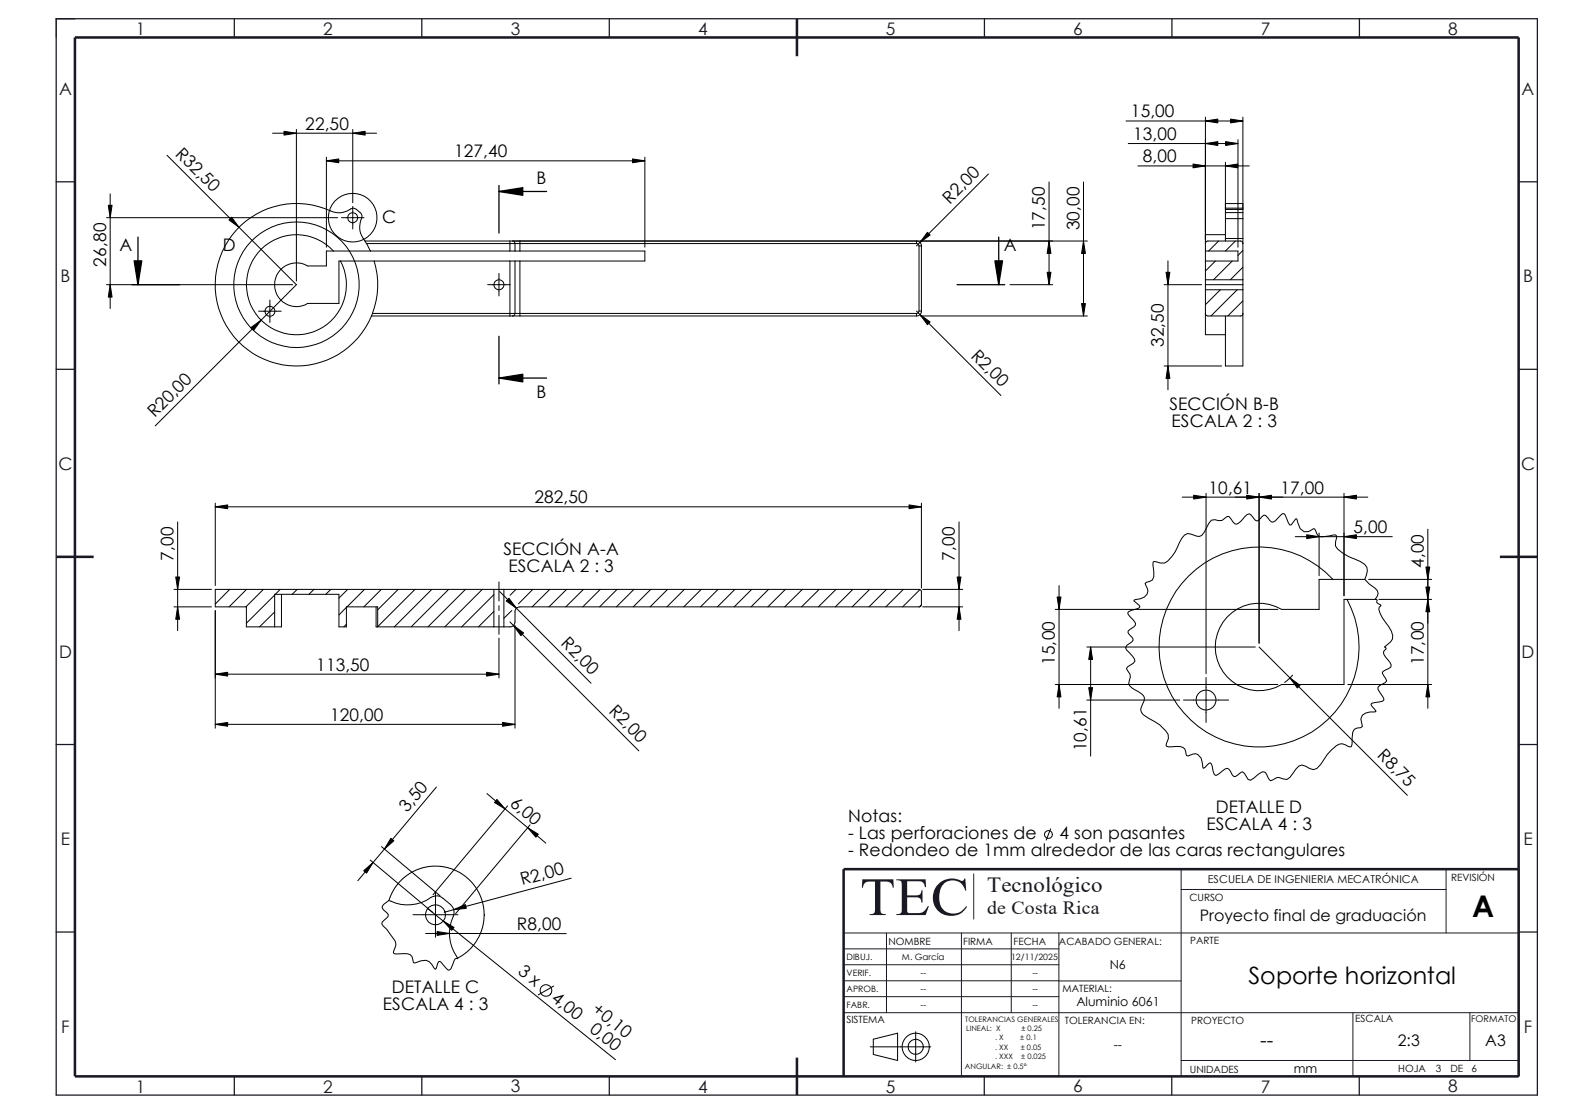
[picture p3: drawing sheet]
<svg xmlns="http://www.w3.org/2000/svg" width="420mm" height="297mm" viewBox="0 0 420 297" stroke-linecap="round" stroke-linejoin="round" font-family="sans-serif">
<g fill="none" stroke="#191924" stroke-width=".27">
<path d="M20 5h-5v5M315 237.2h70.6M315 231.7v55.3M385.6 231.7v17.1M405 231.7v55.3h-180M224.9 248.8h180.1M225 257.2h57.4M225 253h57.4M236.4 248.8v21.2M256.4 248.8v38.2M269.7 248.8v21.2M282.4 248.8v38.3"/>
<path d="M225 270h180M225 265.7h57.4M225 261.5h57.4M282.4 261.5h32.6M360.8 270v17M392 270v12.7M315 282.7h90"/>
</g>
<g fill="none" stroke="#191924" stroke-width=".34">
<path d="M15 5h395v287h-395zM62.5 5v5M112.5 5v5M162.5 5v5M262.5 5v5M312.5 5v5M362.5 5v5M15 48.5h5M405 48.5h5M15 98.5h5M405 98.5h5M15 198.5h5"/>
<path d="M405 198.5h5M15 248.5h5M405 248.5h5M62.5 287v5M112.5 287v5M162.5 287v5M262.5 287v5M312.5 287v5M362.5 287v5"/>
</g>
<path d="M259.6 233v12" fill="none" stroke="#f00" stroke-width=".34"/>
<path d="M20 10h385v277h-385zM212.5 5v10M15 148.5h10M400 148.5h10M405 231.7h-180v55.3M212.5 282v10" fill="none" stroke="#191924" stroke-width=".68" stroke-linecap="butt"/>
<g fill="none" stroke="#000" stroke-width=".27">
<path d="M72.7 35.5h27.7M79 34.5v40.4M94.1 34.5v19.6M300.3 32.3h31.1M300.9 38.3h29.2M321.4 31.2v32.7M330.1 37.3v28.6M331.4 31.2v24.5M28.4 58h61.6M29.4 51.7v30.6M44.5 41.4l34.5 34.5-37.6 37.6M87 41.9v24"/>
<path d="M87 42.9h85M91.1 58h6M94.1 55v6M172 41.9v24M263.6 46.4l-19.2 19.2M279.7 48.5v27.4M288.9 48.5v35.7M303.4 44.2h29.7M326.8 58.3v5.3M326.8 56.7v1.6M326.8 55.5v.3M326.8 55.5h4.6"/>
<path d="M326.8 58.3h4.6M326.8 56.7h4.6M326.8 55.8h4.6M326.8 43.3v12.4M326.8 55.8v.9M331.4 55.5v-1.2h-4.6v1.2M331.4 58.3v5.3M331.4 56.7v1.6M331.4 55.5v.3M331.4 55.8v.9M28.4 75.9h49.7M88.9 66.9a13.3 13.3 0 0 0-22.2 4 13.3 13.3 0 0 0 13.1 18.4 13.3 13.3 0 0 0 11-19.7"/>
<path d="M97.3 64.3h38.7M97.3 64.3l.4 .6M97.3 64.3a6 6 0 0 1-.8-6.4l-.1-.9-1.4-1.2a1.24 1.24 0 0 0-1.6 0 5.1 5.1 0 0 1-5.3 .4 21.7 21.7 0 0 0-28.8 10.9 21.7 21.7 0 0 0 11.2 28.7 21.7 21.7 0 0 0 28.6-11.6M97.7 64.9l1.1 2M97.7 64.9h38.3M99.8 69.6a21.5 21.5 0 0 1-.5 14M130 75.9h6.1M133.1 72.9v6M136 69.6h1.3M136 64.3h.7M136 66.9h-49v4h-5a5.8 5.8 0 0 0-8.8 5 5.8 5.8 0 0 0 8.8 5h8.4v-11.3h45.6M136 64.9v2"/>
<path d="M136 69.6v14M136 64.3v.6M136 64.9h1.3M136 66.9h1.3M136.7 64.3a.65 .65 0 0 1 .6 .6M136.7 64.3h1.9v.6M137 64.3h152.9M137.3 64.9h1.3M137.3 66.9h1.3M137.3 64.9v2M137.3 69.6v14M137.3 69.6h1.3"/>
<path d="M138.6 64.9h105.8M138.6 66.9h33.4v2.7h-33.4M138.6 64.9v2M138.6 69.6v14M244.4 64.9v-.6a1.15 1.15 0 0 1 1.3 1.3M244.4 64.9l.4 .1 .3 .6M245.1 65.6h.6M245.1 65.6v17.3M245.7 65.6v17.3M269.3 75.9h11.4M310.4 75.9h10M311.4 69.6v34.3"/>
<path d="M321.4 66.9h8.7v2.7h-8.7M321.4 75.9h10M321.4 74.6h10M321.4 77.3h10M321.4 64.9v9.7M321.4 77.3v6.3M321.4 74.6v1.3M321.4 75.9v1.4M321.4 64.9a.65 .65 0 0 1 .7-.6h8.7a.6 .6 0 0 1 .6 .6M324.1 69.6l-2.7 2.7M325 64.3l-2.7 2.6M325.4 77.3l-4 3.9"/>
<path d="M326.8 63.6v.7M326.8 62.6h-5.4v2.3M326.8 63.6h4.6M328.6 69.6l-5 5M329.4 64.3l-2.6 2.6M329.9 77.3l-7 6.9M331.4 74.6v1.3M331.4 75.9v1.4M331.4 63.6v1.3M331.4 71.2l-3.3 3.4M331.4 66.8l-1.3 1.3M331.4 64.9v9.7"/>
<path d="M331.4 77.3v6.3M69 83h6M72 80v6M99.1 84.2h36.9M99.3 83.6h36.7M99.3 83.6l-.2 .6M136 83.6h1.3M136 83.6v.6M136 84.2h.7M136.7 84.2h1.9M137.3 83.6a.65 .65 0 0 1-.6 .6M137.3 83.6h1.3"/>
<path d="M138.6 83.6v.6M138.6 83.6h105.8M138.6 84.2h105.8M244.4 82.9l22.5 22.6M244.4 83.6v.6M245.1 82.9h.6M245.1 82.9l-.3 .6-.4 .1M245.4 84.2h44.5M245.7 82.9a1.3 1.3 0 0 1-1.3 1.3M310.4 97.6h15.4M321.4 83.6a.65 .65 0 0 0 .7 .6h8.7a.6 .6 0 0 0 .6-.6M321.4 83.6v5.6h5.4"/>
<path d="M331.4 83.6v14h-4.6v-13.4M331.4 80.2l-4 4M47.4 139.1v29M57.4 134.2v21.9M57.4 135.1h188.3M245.7 134.2v22.6M255.7 139.1v29M315.3 132.5h49.4M321.6 131.5v48.1M335.7 131.5v40M358.4 131.5v27.3M46.4 157.1h10"/>
<path d="M61.3 157.1l-3.9 3.9M65.7 157.1l-4.6 4.7M70.2 157.1l-4.6 4.7M73.2 158.7l-7.5 7.5M74.7 157.1l-1.3 1.4M75.1 158.5v8.6h-1.9M79.2 157.1l-1.3 1.4M83.7 157.1l-1.3 1.4M88.2 157.1l-1.3 1.4M92.7 157.1l-2.3 2.4M97.2 157.1l-4.7 4.7M101.7 157.1l-4.7 4.7"/>
<path d="M106.2 157.1l-5.5 5.5M110.7 157.1l-10 10M115.1 157.1l-9.9 10M119.6 157.1l-10 10M124.1 157.1l-10 10M128.6 157.1l-10 10M131.7 157.1h2.7M131.7 158.5l-8.6 8.6M131.7 157.1v10M131.7 157.1h-74.3v4.7h8.3v5.3h7.5M133.1 155.2v5M133.2 157.7l24.4 24.5"/>
<path d="M134.4 157.1h110.8l.5 .6v3.4a.59 .59 0 0 1-.6 .7h-106.5a1.3 1.3 0 0 0-1.3 1.4v2.6a1.37 1.37 0 0 1-1.3 1.3h-1.6M134.4 157.1v10M137.6 157.1l-1.6 1.6M142.1 157.1l-3.8 3.9M146.6 157.1l-4.7 4.7M151.1 157.1l-4.7 4.7M155.6 157.1l-4.7 4.7M160.1 157.1l-4.7 4.7M164.5 157.1l-4.6 4.7M169 157.1l-4.6 4.7M173.5 157.1l-4.6 4.7M178 157.1l-4.6 4.7"/>
<path d="M182.5 157.1l-4.7 4.7M187 157.1l-4.7 4.7M191.5 157.1l-4.7 4.7M196 157.1l-4.7 4.7M200.4 157.1l-4.6 4.7M204.9 157.1l-4.6 4.7M209.4 157.1l-4.6 4.7M214 157.1l-4.7 4.7M218.4 157.1l-4.7 4.7M222.9 157.1l-4.7 4.7M227.4 157.1l-4.6 4.7M231.9 157.1l-4.7 4.7"/>
<path d="M236.4 157.1l-4.7 4.7M240.9 157.1l-4.7 4.7M245.3 157.2l-4.6 4.6M246 157.1h10.7M282.4 156.1v32.7M307.5 149.8h.8a2.57 2.57 0 0 0 3.7-.9 11.2 11.2 0 0 0 2.5-4.1l1.3-2.1 .9-.5 3 .8 .7-.2 .7-.9 1.3-2.4 .6-.8 1-.1 .9 .2h.9l1.4-1.1h.5l.3 .4a2.83 2.83 0 0 0 1.7 1.6 5.3 5.3 0 0 0 2.2-1.9l.6-.6 .6-.2 1.7 1.7 .4 .2 1.9-1.6 .4 .2 1.1 1.3 .8 .4 .7-.3 1.6-1.7 .7-.3 1.5 3.1h.4l1.2-1.7h.2l1 2.7a2.32 2.32 0 0 0 3.5 0h.4a3.6 3.6 0 0 0 1.3 2l.6 .1 3.6-.5 .3 .3-.3 2.6a9.6 9.6 0 0 0 5 3.5l2.8 1.5 .6 .8 .1 .9-.7 2.3 1.3 1.2 1.4 1.1a1.78 1.78 0 0 1 .1 3l.4 .1 .1 .3a1.13 1.13 0 0 0 1 1.1l-.5 1.1a11.6 11.6 0 0 0 2.6 4.7l.8 1.2 .3 1.2-.1 .9-.5 .8-1.6 1.3 .4 .5-.7 .7a4.7 4.7 0 0 0 1.7 2.9l.4 .6-.1 .6-2.3 1.4 1.2 2.3-.4 .5-1.4 .7-.5 .5v.6a6.7 6.7 0 0 1 1.5 2.8l-.4 .4-2.9 .6a1.42 1.42 0 0 0 .8 1.5l.4 .6a5.5 5.5 0 0 0-3.6 1l-.4 1 .4 2-.5 .3-.9 .1-.8 .3-.4 .8-.2 3.5-.2 .4-.8-.1a2.37 2.37 0 0 0-3.2-.2 14.7 14.7 0 0 0-4.1 5l-1 1.1-1 .3-3-1.2-.9 .3-2.3 2.9-.8 .6-1-.1a2.09 2.09 0 0 0-2.8 .2l-.6 .3-.4-.4a3.2 3.2 0 0 0-1.4-2 4.7 4.7 0 0 0-2.6 1.6l-.9 .6-.7-.2-.9-1.6-.6-.4-.3 .1a3.2 3.2 0 0 1-2 1.1l-1.3-1.9-.5-.2-.5 .1-2.5 1.8-.4-.3-.7-2.7-.3-.4-.4 .1-1.5 1.4-.2-.5a3 3 0 0 0-1.9-3.4l-2 .5h-.4a3.5 3.5 0 0 0-1-2.2 8.7 8.7 0 0 0-3.7-.2l-.6-.1-.2-.3 .7-1.8-.1-1.1a10.8 10.8 0 0 0-5.1-4.2l-1.6-1.1a1.9 1.9 0 0 1-.2-2.7 1.78 1.78 0 0 0-.1-2.8l-.9-.6a3.9 3.9 0 0 1-2.6-2.2l.4-1.6-.1-.9-.9-1.4 .2-.5 1.6-.9 .4-.7a6 6 0 0 0-2.2-2.9l-.3-.6 .4-.7 1.3-.9 .4-.5-.2-.5-1.1-1.1v-.8l1.8-1.4a2.58 2.58 0 0 0-1.4-2.4l-.6-1a5.8 5.8 0 0 1 2.9-1.2l.4-.5-1.6-1.5 .2-.3a4.2 4.2 0 0 0 3.3-1.4l.2-.9-.7-2.1 1.9-.9a6.9 6.9 0 0 0 .1-4.1zM345.4 143.1h25.9M351.7 142.1v11.4M355.4 154.5a26.7 26.7 0 0 0-43.6 6.2 26.7 26.7 0 0 0 21.8 38.4 26.7 26.7 0 0 0 27.7-34.3l-2.1-5M363.9 154.5h-12.2v8h-9.9a11.7 11.7 0 0 0-17.7 10 11.7 11.7 0 0 0 17.7 10h16.6v-22.7h8.3M365 154.5h16.8M367.7 159.8h14.1"/>
<path d="M380.7 141.1v47.7M46.4 161.8h10M57.4 162.8v31.3M57.4 179.7h75.7M73.2 167.1v-8.6h17.2v8.6h2v-5.3h8.3v5.3M73.2 163.2l-4 3.9M92.4 161.9l-2 2.1M92.4 166.4l-.7 .7M100.3 161.8v5.3h.4M100.7 167.1h31M131.7 167.1h2.7M131.7 163l-4.1 4.1"/>
<path d="M133.1 161.5v1.3M133.1 164v5.1M133.1 170.1v10.7M136 165.8l34.3 34.4M136.5 162.8l-2.1 2M137.3 166.8v27.3M245.7 161.3l-.5 .5M246 161.8h10.7M281.4 162.5h59.3M289.8 172.5h44.9M290.8 172.5v29.1M335.7 172.5l39.6 39.5"/>
<path d="M57.4 193.1h79.9M281.4 182.5h59.3M289.8 186.6h24.8M315.6 186.6h12M321.6 180.6v12M344.7 180l-2.1 1.9M359.4 182.5h22.4M116.4 209.8l-21 25M129.8 211.6l15.7 13.2M135.3 214.9l-19.8 23.6M141.4 219.9l-19.9 23.7M98.7 229.3l16.7 13.9"/>
<path d="M101.7 225.7l15.6 13.1M107 234.6l2.8-2.1 2.9-1.1 2.6-.5 3.5 .3 1.9 .5 1.8 .9 2.3 1.6 2 2.3 1.4 2.7 .8 2.9v3.3l-.8 3.2-1.4 2.7-1.3 1.6-1.5 1.3-2 1.4-.6 .1-1.2 2.6-.3 .3-.4 .1-.4-.4-1.8-2-.3 .1-.3 .4-.5 1.6-.5-.4a2.79 2.79 0 0 0-4.2-1.5l-1.1 .2-.3-.9a1.71 1.71 0 0 0-2.2-1.5h-2.4l-.5-.1v-.7a2.43 2.43 0 0 0 0-3.1l-1.8-2.6-1.4-1.5 .1-.5 1.6-1.4v-.5l-1.6-1.9 .1-.4 .4-.6 1.3-.9 .8-2.1 .8-1.3zM116.1 237.9v12M152.3 234.1l-33.9 9.1M280.2 221l-1.2 3M103.7 240.1a11 11 0 0 0 11.5-1l1.3-.3 .8 .2 2.8 2.2a2.73 2.73 0 0 1 .8 3.1 10.9 10.9 0 0 0 1.1 11.1M110.1 243.9h12M113.5 248.9h37.5M114 242.2l50.1 40.3M147.7 262.9l-4.2 2.4M232.1 279.1h16.1M232.9 277.1l6.5-1.6v7.2l-6.5-1.6z"/>
<path d="M244.2 275.1v8"/>
<circle cx="94" cy="58.1" r="6.5"/>
<circle cx="94" cy="58" r="1.33"/>
<circle cx="79.1" cy="75.9" r="16.7"/>
<circle cx="133" cy="75.9" r="1.34"/>
<circle cx="72" cy="83" r="1.33"/>
<circle cx="321.6" cy="186.6" r="2.67"/>
<circle cx="279.6" cy="222.5" r="1.04"/>
<circle cx="116.1" cy="243.9" r="2.67"/>
<circle cx="145.6" cy="264.1" r="1.55"/>
<circle cx="244.2" cy="279.1" r="3.6"/>
<circle cx="244.2" cy="279.1" r="2.02"/>
</g>
<g fill="#000" stroke="#000" stroke-width=".27">
<path d="M75.7 35l3.3 .5-3.3 .5zM94.1 35.5l3.3-.5v1zM321.4 32.3l3.3-.6v1.1zM321.4 38.3l3.3-.5v1zM326.8 37.8l3.3 .5-3.3 .5zM328.1 31.7l3.3 .6-3.3 .5zM28.9 54.7h1l-.5 3.3zM87 42.9l3.3-.5v1zM168.7 42.4l3.3 .5-3.3 .5zM318.1 43.7l3.3 .5-3.3 .5zM326.8 44.2l3.3-.5v1zM29.4 75.9l.5 3.3h-1z"/>
<path d="M61 58.6l.8-.7 1.9 2.7zM247.3 61.9l.7 .8-2.7 1.9zM279.7 64.3l.5 3.3h-1zM279.2 72.6h1l-.5 3.3zM288.9 64.3l.5 3.3h-1zM310.9 72.6h1.1l-.6 3.3zM66.9 87.3l2.7-2-2 2.8zM245.3 83.9l2.7 2-.7 .7zM288.4 80.9h1l-.5 3.3zM311.4 97.6l.6 3.3h-1.1zM57.4 135.1l3.3-.5v1zM242.4 134.6l3.3 .5-3.3 .5z"/>
<path d="M318.3 132l3.3 .5-3.3 .6zM332.4 132l3.3 .5-3.3 .6zM335.7 132.5l3.3-.5v1.1zM358.4 132.5l3.3-.5v1.1zM46.9 153.8h1l-.5 3.3zM255.2 153.8h1l-.5 3.3zM348.4 142.6l3.3 .5-3.3 .5zM358.4 143.1l3.3-.5v1zM380.7 159.8l.6 3.3h-1.1zM380.2 151.2h1.1l-.6 3.3zM380.2 156.5h1.1l-.6 3.3zM47.4 161.8l.5 3.3h-1z"/>
<path d="M57.4 179.7l3.3-.5v1.1zM129.8 179.2l3.3 .5-3.3 .6zM136.9 166.8l2.7 1.9-.7 .8zM135 160.2l.7-.7 2 2.7zM255.7 161.8l.5 3.3h-1zM281.9 159.2h1l-.5 3.3zM290.8 172.5l.5 3.3h-1zM57.4 193.1l3.3-.5v1zM134 192.6l3.3 .5-3.3 .5zM282.4 182.5l.5 3.3h-1zM290.3 183.3h1l-.5 3.3zM344 180.8l2.7 1.9-.8 .7z"/>
<path d="M380.7 182.5l.6 3.3h-1.1zM132.5 213.1l2.2 2.6-2.8-1.7zM97 232.2l2.5-2.2-1.8 2.8zM104.2 223.5l.8 .7-2.5 2.2zM140.7 220.7l2.9 1.7-.7 .8zM118.2 245.6l2.9 1.7-.7 .7zM116.5 248.4l3.3 .5-3.3 .5zM121 242.5l3.1-1.3 .2 1z"/>
</g>
<path d="M133.1 51.1h12.7M133.1 49.4v12.7M35.2 75.9h12.7M36.8 63.2v12.7M255.2 75.9h12.7M266.3 63.2v12.7M133.1 89.7v12.7M133.1 100.8h12.7" fill="none" stroke="#000" stroke-width=".34"/>
<path d="M133.1 51.1l6.3-1.1v2.1zM35.8 69.6h2l-1 6.3zM265.3 69.6h2l-1 6.3zM133.1 100.8l6.3-1v2z" fill="#000" stroke="#000" stroke-width=".34"/>
<text font-size="14.4" fill="#191924" x="229.4" y="244">TEC</text>
<text font-size="8" x="392.6" y="244.4">A</text>
<text font-size="6.3" x="332.9" y="262.3">Soporte horizontal</text>
<text font-size="5.8" fill="#191924" x="263.2" y="237.8">Tecnológico</text>
<text font-size="5.3" x="336" y="279.1">--</text>
<text font-size="5" fill="#191924" x="263.2" y="243.8">de Costa Rica</text>
<g font-size="4.6" fill="#191924">
<text x="36.2" y="9.3">1</text>
<text x="86.2" y="9.3">2</text>
<text x="136.2" y="9.2">3</text>
<text x="186.2" y="9.3">4</text>
<text x="236.2" y="9.3">5</text>
<text x="286.2" y="9.2">6</text>
<text x="336.2" y="9.3">7</text>
<text x="386.2" y="9.2">8</text>
<text x="15.7" y="25.3">A</text>
<text x="405.8" y="25.3">A</text>
<text x="16.1" y="75.3">B</text>
<text x="406.1" y="75.3">B</text>
<text x="15.6" y="125.2">C</text>
<text x="405.6" y="125.2">C</text>
<text x="15.7" y="175.3">D</text>
<text x="405.7" y="175.3">D</text>
<text x="16.2" y="225.3">E</text>
<text x="406.2" y="225.3">E</text>
<text x="16.3" y="275.3">F</text>
<text x="406.4" y="275.3">F</text>
<text x="36.2" y="291.3">1</text>
<text x="86.2" y="291.3">2</text>
<text x="136.2" y="291.3">3</text>
<text x="186.2" y="291.3">4</text>
<text x="236.2" y="291.3">5</text>
<text x="286.2" y="291.3">6</text>
<text x="336.2" y="291.3">7</text>
<text x="386.2" y="291.3">8</text>
</g>
<g font-size="4.6">
<text x="81.4" y="34.6">22,50</text>
<text x="301.5" y="31.3">15,00</text>
<text x="46.5" y="41.2" transform="rotate(45 46.5 41.2)">R32,50</text>
<text x="121.1" y="42">127,40</text>
<text x="302.1" y="37.3">13,00</text>
<text x="304.7" y="43.3">8,00</text>
<text x="143.1" y="49.1">B</text>
<text x="101.9" y="59.4">C</text>
<text x="253.3" y="54.6" transform="rotate(-45 253.3 54.6)">R2,0</text>
<text x="278.6" y="61.4" transform="rotate(-90 278.6 61.4)">17,50</text>
<text x="287.8" y="61.4" transform="rotate(-90 287.8 61.4)">30,00</text>
<text x="28.3" y="71.1" transform="rotate(-90 28.3 71.1)">26,80</text>
<text x="31.9" y="66.8">A</text>
<text x="59.4" y="66.9">D</text>
<text x="267.7" y="66.8">A</text>
<text x="258.7" y="95.1" transform="rotate(45 258.7 95.1)">R2,0</text>
<text x="310.3" y="92.6" transform="rotate(-90 310.3 92.6)">32,50</text>
<text x="143.1" y="106.2">B</text>
<text x="41.3" y="111.6" transform="rotate(-45 41.3 111.6)">R20,0</text>
<text x="311.8" y="109.3">SECCIÓN B-B</text>
<text x="312.4" y="113.8">ESCALA 2 : 3</text>
<text x="322.2" y="131.6">10,61</text>
<text x="341.4" y="131.6">17,00</text>
<text x="142.5" y="134.2">282,50</text>
<text x="360.9" y="142.2">5,00</text>
<text x="46.3" y="149.5" transform="rotate(-90 46.3 149.5)">7,00</text>
<text x="134.2" y="147.9">SECCIÓN A-A</text>
<text x="254.6" y="149.5" transform="rotate(-90 254.6 149.5)">7,00</text>
<text x="135.6" y="152.4">ESCALA 2 : 3</text>
<text x="379.6" y="151.4" transform="rotate(-90 379.6 151.4)">4,00</text>
<text x="149.4" y="171.8" transform="rotate(45 149.4 171.8)">R2,0</text>
<text x="84.3" y="178.8">113,50</text>
<text x="281.3" y="177.3" transform="rotate(-90 281.3 177.3)">15,00</text>
<text x="379.6" y="177.3" transform="rotate(-90 379.6 177.3)">17,00</text>
<text x="162.2" y="189.8" transform="rotate(45 162.2 189.8)">R2,0</text>
<text x="88" y="192.2">120,00</text>
<text x="289.7" y="200.3" transform="rotate(-90 289.7 200.3)">10,61</text>
<text x="367" y="201.7" transform="rotate(45 367 201.7)">R8,75</text>
<text x="135.7" y="214.6" transform="rotate(40 135.7 214.6)">6,0</text>
<text x="108.6" y="216.8" transform="rotate(-50 108.6 216.8)">3,50</text>
<text x="226.2" y="219.2">Notas:</text>
<text x="321.7" y="221.3">ESCALA 4 : 3</text>
<text x="324.2" y="216.8">DETALLE D</text>
<text x="226.2" y="223.7">- Las perforaciones de</text>
<text x="282.5" y="223.7">4 son pasantes</text>
<text x="226.2" y="228.3">- Redondeo de 1mm alrededor de las caras rectangulares</text>
<text x="139.3" y="236.1" transform="rotate(-15 139.3 236.1)">R2,00</text>
<text x="137.8" y="248">R8,00</text>
<text x="137.9" y="259.4" transform="rotate(39 137.9 259.4)">3 x</text>
<text x="102.1" y="269.2">ESCALA 4 : 3</text>
<text x="104.5" y="264.7">DETALLE C</text>
<text x="146.8" y="266.6" transform="rotate(39 146.8 266.6)">4,00</text>
<text x="157.7" y="269.6" transform="rotate(39 157.7 269.6)">+0,10</text>
<text x="157" y="274.9" transform="rotate(39 157 274.9)">0,00</text>
</g>
<g font-size="4.2">
<text x="320" y="245.4">Proyecto final de graduación</text>
<text x="372.7" y="279">2:3</text>
<text x="396.1" y="279">A3</text>
</g>
<g font-size="3.3">
<text x="295.9" y="258.3">N6</text>
<text x="287" y="268.3">Aluminio 6061</text>
<text x="297" y="279.7">--</text>
<text x="345" y="286.2">mm</text>
</g>
<text font-size="2.9" x="322.1" y="235.5">ESCUELA DE INGENIERIA MECATRÓNICA</text>
<g font-size="2.7">
<text x="387" y="234.9">REVISIÓN</text>
<text x="317.2" y="240.2">CURSO</text>
<text x="236.9" y="251.9">NOMBRE</text>
<text x="256.8" y="251.8">FIRMA</text>
<text x="270.3" y="251.8">FECHA</text>
<text x="282.4" y="251.8">ACABADO GENERAL:</text>
<text x="317.4" y="251.8">PARTE</text>
<text x="283.3" y="264.4">MATERIAL:</text>
<text x="225.7" y="272.9">SISTEMA</text>
<text x="283.9" y="272.9">TOLERANCIA EN:</text>
<text x="317.6" y="273">PROYECTO</text>
<text x="361.4" y="272.5">ESCALA</text>
<text x="317.3" y="286.1">UNIDADES</text>
<text x="372.9" y="285.9">HOJA</text>
<text x="382.9" y="285.9">3</text>
<text x="386.8" y="285.9">DE</text>
<text x="392.3" y="285.9">6</text>
</g>
<text font-size="2.5" x="392.3" y="272.5">FORMATO</text>
<g font-size="2.3">
<text x="225.7" y="255.9">DIBUJ.</text>
<text x="240.5" y="256">M. García</text>
<text x="269.6" y="255.9">12/11/2025</text>
<text x="225.7" y="260.2">VERIF.</text>
<text x="245.4" y="260.2">--</text>
<text x="275.3" y="260.2">--</text>
<text x="225.7" y="264.5">APROB.</text>
<text x="225.7" y="268.9">FABR.</text>
<text x="245.4" y="264.5">--</text>
<text x="245.4" y="268.9">--</text>
<text x="275.3" y="268.7">--</text>
<text x="275.3" y="264.5">--</text>
</g>
<g font-size="2">
<text x="257.4" y="272.5">TOLERANCIAS GENERALES</text>
<text x="257.6" y="274.9">LINEAL: X</text>
<text x="272.4" y="274.9">± 0.25</text>
<text x="265.3" y="277.4">. X</text>
<text x="265.3" y="279.9">. XX</text>
<text x="272.1" y="277.4">± 0.1</text>
<text x="272.2" y="279.9">± 0.05</text>
<text x="257.3" y="285">ANGULAR: ± 0.5°</text>
<text x="265.3" y="282.4">. XXX</text>
<text x="272.3" y="282.4">± 0.025</text>
</g>
</svg>
